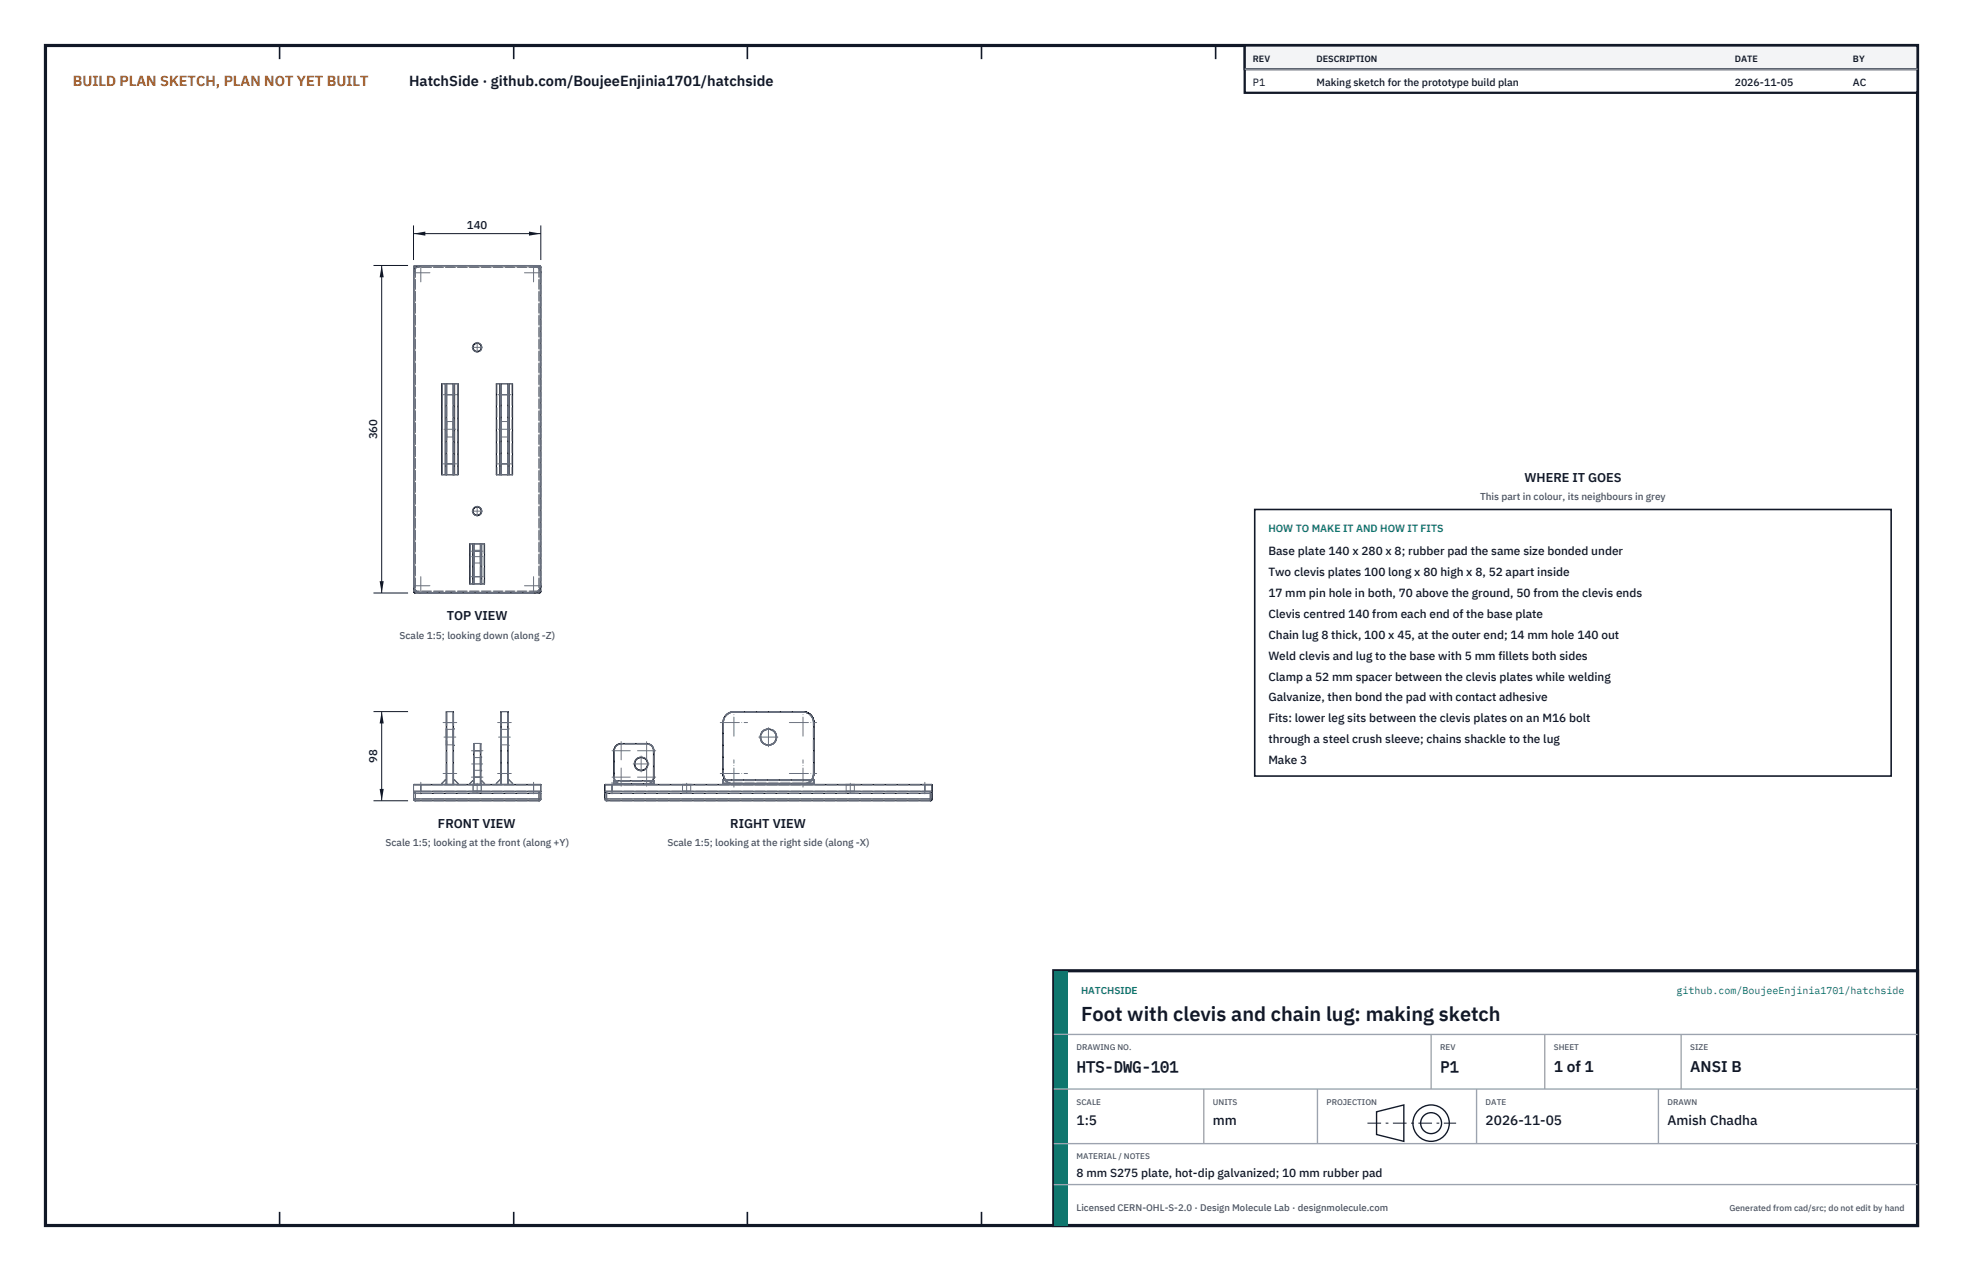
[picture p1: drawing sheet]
<svg xmlns="http://www.w3.org/2000/svg" width="432mm" height="279mm" viewBox="0 0 432 279" stroke-linecap="round" stroke-linejoin="round" font-family="sans-serif">
<path d="M10 10h411.8v259.4h-411.8z" fill="none" stroke="#111827" stroke-width=".7" stroke-linecap="butt"/>
<g fill="none" stroke="#111827" stroke-width=".35">
<path d="M61.5 10v3M113 10v3M164.4 10v3M215.9 10v3M267.4 10v3M318.9 10v3M370.3 10v3M61.5 266.4v3M113 266.4v3M164.4 266.4v3M215.9 266.4v3M267.4 266.4v3"/>
<path d="M318.9 266.4v3M370.3 266.4v3"/>
</g>
<g fill="none" stroke="#111727" stroke-width=".22">
<path d="M91 58.8h.4M91 58.8v71.2M91.1 60v68.8M91.4 58.4l-.3 .1-.1 .3M91.4 58.4v.4M91.4 58.8v.1M91.4 58.4h27.2M91.4 58.8h.1M92.6 58.5a1.31 1.31 0 0 0-1.5 1.5M92.6 58.5a1.5 1.5 0 0 0-1.5 1.5M92.6 58.5h24.8M117.4 58.5v-.1a1.36 1.36 0 0 1 1.5 1.6"/>
<path d="M117.4 58.5a1.5 1.5 0 0 1 1.5 1.5M118.4 58.8h.2M118.6 58.4l.2 .1 .2 .3M118.6 58.8h.4M118.6 58.4v.4M118.6 58.8v.1M118.9 60v68.8M119 58.8v71.2M97.2 84.4v20M97.2 84.4h.7M97.9 84.4h.3v20h-.3M97.9 84.4v20"/>
<path d="M98.2 86.8h1.6M98.3 84.4l-.1 .1M98.3 84.4v20M98.3 84.4h1.4M99.7 84.4l.1 .1M99.7 84.4v20M100 84.4h-.2v20h.2M100 84.4h.7M100 84.4v20M100.7 84.4h.1M100.7 84.4v20M109.2 84.4v20"/>
<path d="M109.2 84.4h.7M109.9 84.4h.3v20h-.3M109.9 84.4v20M110.2 86.8h1.6M110.3 84.4l-.1 .1M110.3 84.4v20M110.3 84.4h1.4M111.7 84.4l.1 .1M111.7 84.4v20M112 84.4h-.2v20h.2M112 84.4h.7M112 84.4v20"/>
<path d="M112.7 84.4h.1M112.7 84.4v20M97.2 104.4h.7M98.2 104.3l.1 .1M98.2 102h1.6M98.3 104.4h1.4M99.8 104.3l-.1 .1M100 104.4h.7M100.7 104.4h.1M103.4 119.6v8.8M103.4 119.6h.6M104 119.6h.2v8.8h-.2"/>
<path d="M104 119.6v8.8M104.3 119.6l-.1 .1M104.3 119.6v8.8M104.3 119.6h1.4M105.7 119.6l.1 .1M105.7 119.6v8.8M106 119.6h-.2v8.8h.2M106 119.6h.6M106 119.6v8.8M106.6 119.6h.1M106.6 119.6v8.8M109.2 104.4h.7"/>
<path d="M110.2 104.3l.1 .1M110.2 102h1.6M110.3 104.4h1.4M111.8 104.3l-.1 .1M112 104.4h.7M112.7 104.4h.1M91 130l.1 .2 .3 .2M91 130h.4M91.1 128.8a1.31 1.31 0 0 0 1.5 1.5M91.1 128.8a1.5 1.5 0 0 0 1.5 1.5M91.4 130v.4M91.4 129.8v.2"/>
<path d="M91.4 130.4h27.2M91.4 130h.1M92.6 130.3h24.8M103.4 128.4h.6M104.2 128.3l.1 .1M104.2 121.2h1.6M104.2 126.8h1.6M104.3 128.4h1.4M105.8 128.3l-.1 .1M106 128.4h.6M106.6 128.4h.1M118.4 130h.2"/>
<path d="M118.6 130h.4M118.6 130v.4M118.6 129.8v.2M118.9 128.8a1.31 1.31 0 0 1-1.5 1.5M118.9 128.8a1.5 1.5 0 0 1-1.5 1.5M119 130l-.2 .2-.2 .2M119 130l-.4 .4M98.2 158.8h1.6M98.3 156.4v16l-.1-.1M98.3 156.4l-.1 13.6M98.3 156.4h1.4M99.7 156.4v16z"/>
<path d="M110.2 158.8h1.6M110.3 156.4v16l-.1-.1M110.3 156.4l-.1 13.6M110.3 156.4h1.4M111.7 156.4v16l.1-.1M111.7 156.4l.1 13.6M159 158.8h.1M159 158.8v11.2M159.1 158.8v11.2M161.4 156.4a2.4 2.4 0 0 0-2.4 2.4M161.4 156.5a2.3 2.3 0 0 0-2.3 2.3M161.4 156.4v.1"/>
<path d="M161.4 156.4h15.2M161.4 156.5h15.2M176.6 156.4a2.4 2.4 0 0 1 2.4 2.4M176.6 156.5a2.3 2.3 0 0 1 2.3 2.3M176.6 156.4v.1M178.9 158.8h.1M178.9 158.8v11.2M179 158.8v11.2M91 175.6l.1 .3 .3 .1M91 174.4l.1-.2 .3-.2v.4M91 173.9h28M91 172.5h28"/>
<path d="M91 175.6h.4M91 174.4h.4M91 172.5v1.4M91 174.4v1.2M91.4 175.6v.4M91.4 176h27.2M91.4 175.6h27.2M91.4 174.4h27.2M91.4 174.4v1.2M92.6 172.4v1.6M98.2 170v1.6M98.2 171.6v.7l-.2 .1"/>
<path d="M98.2 171.6l-.3-.1-.7 .7 .1 .2M98.2 170h1.6M99.8 172.3l.1 .1M99.8 171.6l.2-.1 .7 .7-.1 .2M99.8 160.2h.1M99.8 163.8h.1M104.2 172.3l-.2 .1M104.2 171.7l-.2-.1-.6 .6 .1 .2M104.2 170.8h1.6M104.2 165h1.6M104.2 163.5l.1 8.9zM104.3 163.4h1.4"/>
<path d="M105.7 163.4v9l.1-.1M105.7 163.4l.1 7.4M105.8 170.8v.9M105.8 171.7l.1 .7M105.8 171.7l.2-.1 .6 .6-.1 .2M105.8 166.4h.1M105.8 169.4h.1M110.2 170v1.6M110.2 171.6v.7l-.2 .1M110.2 171.6l-.3-.1-.7 .7 .1 .2M110.2 170h1.6M111.8 170v1.6"/>
<path d="M111.8 171.6v.7l.1 .1M111.8 171.6l.2-.1 .7 .7-.1 .2M111.8 160.2h.1M111.8 163.8h.1M117.4 172.4v1.6M118.6 174.4v-.4l.2 .2 .2 .2M118.6 175.6h.4M118.6 174.4h.4M118.6 175.6v.4M118.6 174.4v1.2M119 175.6l-.2 .3-.2 .1M119 172.5v1.4"/>
<path d="M119 174.4v1.2M133 175.6l.2 .3 .2 .1M133 174.4l.4-.4v.4M133 173.9h72M133 172.5h72M133 175.6h.4M133 174.4h.4M133 172.5v1.4M133 174.4v1.2M133.4 175.6v.4M133.4 176h71.2M133.4 175.6h71.2"/>
<path d="M133.4 174.4h71.2M133.4 174.4v1.2M134.6 172.4v1.6M135 170.8l.2 .8M135 172.2v.2M135 171.6h.1M135 170.8h.1M135 165h.1M135 165v5.8M135 171.6v.6M135 172.2h8.8M135 171.6h8.8"/>
<path d="M135.1 170.8l.2 .8M135.1 165v5.8M136.6 163.4a1.6 1.6 0 0 0-1.6 1.6M136.6 163.5a1.5 1.5 0 0 0-1.5 1.5M136.6 163.4v.1M136.6 163.4h5.6M136.6 163.5h5.6M142.2 163.4a1.6 1.6 0 0 1 1.6 1.6M142.2 163.5a1.5 1.5 0 0 1 1.5 1.5M142.2 163.4v.1M143.7 170.8h.1M143.7 165h.1"/>
<path d="M143.7 170.8l-.2 .8M143.7 165v5.8M143.8 170.8l-.2 .8M143.8 172.2v.2M143.8 171.6h.1M143.8 165v5.8M143.8 171.6v.6M159 170l.2 .8 .3 .6M159 172.2v.2M159 171.4v.1M159 170h.1M159 171.5v.7"/>
<path d="M159 172.2h20M159 171.4h20M159.1 170l.2 .8 .3 .6M178.9 170h.1M178.9 170l-.1 .8-.3 .6M179 170l-.1 .8-.3 .6M179 172.2v.2M179 171.4v.1M179 171.5v.7M203.4 172.4v1.6M204.6 174.4v-.4l.3 .2 .1 .2M204.6 175.6h.4"/>
<path d="M204.6 174.4h.4M204.6 175.6v.4M204.6 174.4v1.2M205 175.6l-.1 .3-.3 .1M205 172.5v1.4M205 174.4v1.2"/>
<circle cx="105" cy="76.4" r="1.01"/>
<circle cx="105" cy="76.4" r=".91"/>
<circle cx="105" cy="112.4" r="1.01"/>
<circle cx="105" cy="112.4" r=".91"/>
<circle cx="141" cy="167.9" r="1.51"/>
<circle cx="141" cy="167.9" r="1.41"/>
<circle cx="169" cy="162" r="1.81"/>
<circle cx="169" cy="162" r="1.71"/>
</g>
<g fill="none" stroke="#6a7180" stroke-width=".22" stroke-dasharray="2.1 .5">
<path d="M91 58.8v71.2M91 60v68.8M91 58.8l.1-.3 .3-.1M91 60h.1M91.1 60a1.5 1.5 0 0 1 1.5-1.5M91.4 58.8v71.2M91.4 58.9v70.9M91.4 58.8v-.4M91.4 58.8h-.4M92.6 58.4h24.8M92.6 58.5h24.8M92.6 58.4v.1"/>
<path d="M117.4 58.4h-24.8M117.4 58.4a1.6 1.6 0 0 1 1.6 1.6M117.4 58.4v.1M117.4 58.5a1.5 1.5 0 0 1 1.5 1.5M118.4 58.8h-26.9M118.6 58.4h-27.2M118.6 58.8h.4M118.6 58.8v71.2M118.6 58.9v70.9M118.6 58.8v-.4M118.6 58.8h-27.2M118.9 60v68.8"/>
<path d="M119 58.8v71.2M119 60v68.8M119 58.8l-.2-.3-.2-.1M119 60h-.1M97.3 84.4h-.1M97.3 84.4v20M98 84.4h-.7M98 84.4h.2M98 84.4v20M98.2 86.8v-2.3M98.2 96.2v-3.6M98.2 92.6v3.6"/>
<path d="M98.2 84.4v20M98.2 86.8v15.2M98.3 96.1l-.1 .1M98.3 92.7l-.1-.1M98.3 92.7h1.4M98.3 86.8v-2.4M98.3 86.8h-.1M98.3 96.1v-3.4M98.3 92.7v3.4M99.7 84.4h-1.4M99.7 96.1l.1 .1M99.7 96.1h-1.4"/>
<path d="M99.7 92.7l.1-.1M99.7 86.8v-2.4M99.7 86.8h-1.4M99.7 86.8h.1M99.7 96.1v-3.4M99.7 92.7v3.4M99.8 86.8v-2.3M99.8 96.2v-3.6M99.8 92.6v3.6M99.8 84.4v20M99.8 86.8v15.2M99.9 84.4h.7"/>
<path d="M99.9 84.4h-.1M99.9 84.4v20M100.6 84.4h.2M100.6 84.4v20M109.3 84.4h-.1M109.3 84.4v20M110 84.4h-.7M110 84.4h.2M110 84.4v20M110.2 86.8v-2.3M110.2 96.2v-3.6M110.2 92.6v3.6"/>
<path d="M110.2 84.4v20M110.2 86.8v15.2M110.3 96.1l-.1 .1M110.3 92.7l-.1-.1M110.3 92.7h1.4M110.3 86.8v-2.4M110.3 86.8h-.1M110.3 96.1v-3.4M110.3 92.7v3.4M111.7 84.4h-1.4M111.7 96.1l.1 .1M111.7 96.1h-1.4"/>
<path d="M111.7 92.7l.1-.1M111.7 86.8v-2.4M111.7 86.8h-1.4M111.7 86.8h.1M111.7 96.1v-3.4M111.7 92.7v3.4M111.8 86.8v-2.3M111.8 96.2v-3.6M111.8 92.6v3.6M111.8 84.4v20M111.8 86.8v15.2M111.9 84.4h.7"/>
<path d="M111.9 84.4h-.1M111.9 84.4v20M112.6 84.4h.2M112.6 84.4v20M97.3 104.4h-.1M98 104.4h-.7M98 104.4h.2M98.2 102v-15.2M98.2 104.3v-2.3M98.3 102v-15.2M98.3 102h-.1M98.3 104.4v-2.4"/>
<path d="M99.7 104.4h-1.4M99.7 102v-15.2M99.7 102h-1.4M99.7 102h.1M99.7 104.4v-2.4M99.8 102v-15.2M99.8 104.3v-2.3M99.9 104.4h.7M99.9 104.4h-.1M100.6 104.4h.2M103.5 119.6h-.2M103.5 119.6v8.8"/>
<path d="M104 119.6h-.5M104 119.6h.2M104 119.6v8.8M104.2 119.6v8.8M105.7 119.6h-1.4M105.8 119.6v8.8M105.9 119.6h.6M105.9 119.6h-.1M105.9 119.6v8.8M106.5 119.6h.1M106.5 119.6v8.8M109.3 104.4h-.1"/>
<path d="M110 104.4h-.7M110 104.4h.2M110.2 102v-15.2M110.2 104.3v-2.3M110.3 102v-15.2M110.3 102h-.1M110.3 104.4v-2.4M111.7 104.4h-1.4M111.7 102v-15.2M111.7 102h-1.4M111.7 102h.1M111.7 104.4v-2.4"/>
<path d="M111.8 102v-15.2M111.8 104.3v-2.3M111.9 104.4h.7M111.9 104.4h-.1M112.6 104.4h.2M91 128.8v-68.8M91 128.8h.1M91.1 128.8v-68.8M91.4 130v.4M91.4 130h-.4M92.6 130.4a1.6 1.6 0 0 1-1.6-1.6M92.6 130.3a1.5 1.5 0 0 1-1.5-1.5"/>
<path d="M92.6 130.4v-.1M103.5 128.4h-.2M104 128.4h-.5M104 128.4h.2M104.2 121.2v-1.5M104.2 126.8v-5.6M104.2 128.3v-1.5M104.2 123.9v-3M104.2 120.9v3M104.2 120.9v5.9M104.3 123.8l-.1 .1M104.3 121l-.1-.1"/>
<path d="M104.3 121h1.4M104.3 121.2v-1.6M104.3 126.8v-5.6M104.3 121.2h-.1M104.3 126.8h-.1M104.3 128.4v-1.6M104.3 123.8v-2.8M104.3 121v2.8M105.7 128.4h-1.4M105.7 123.8l.1 .1M105.7 123.8h-1.4M105.7 121l.1-.1"/>
<path d="M105.7 121.2h-1.4M105.7 121.2v-1.6M105.7 126.8v-5.6M105.7 126.8h-1.4M105.7 121.2h.1M105.7 126.8h.1M105.7 128.4v-1.6M105.7 123.8v-2.8M105.7 121v2.8M105.8 121.2v-1.5M105.8 126.8v-5.6M105.8 128.3v-1.5"/>
<path d="M105.8 123.9v-3M105.8 120.9v3M105.8 120.9v5.9M105.9 128.4h.6M105.9 128.4h-.1M106.5 128.4h.1M117.4 130.4h-24.8M117.4 130.3h-24.8M117.4 130.4v-.1M118.4 130h-26.9M118.6 130.4h-27.2M118.6 130h.4"/>
<path d="M118.6 130h-27.2M118.6 130v.4M118.9 128.8a1.5 1.5 0 0 1-1.5 1.5M119 128.8h-.1M98.2 158.8v-2.3M98.3 156.4l-.1 .1M98.3 158.8h-.1M98.3 158.8v-2.4M99.7 156.4h-1.4M99.7 158.8h-1.4M99.7 158.8h.1M99.7 158.8v-2.4"/>
<path d="M99.8 158.8v-2.3M110.2 158.8v-2.3M110.3 156.4l-.1 .1M110.3 158.8h-.1M110.3 158.8v-2.4M111.7 156.4h-1.4M111.7 158.8h-1.4M111.7 158.8h.1M111.7 158.8v-2.4M111.8 158.8v-2.3M159 158.8v11.2M159 158.8h.1"/>
<path d="M159.1 158.8v11.2M161.4 156.4a2.4 2.4 0 0 0-2.4 2.4M161.4 156.5a2.3 2.3 0 0 0-2.3 2.3M161.4 156.4v.1M176.6 156.4h-15.2M176.6 156.5h-15.2M176.6 156.4v.1M178.9 158.8a2.3 2.3 0 0 0-2.3-2.3M179 158.8h-.1M91 175.6v-1.2M91 173.9v-1.4M91 173.9l.1 .1"/>
<path d="M91 172.5l.1-.1M91 175.6h.4M91 174.4h.4M91 173.9h1.6M91 172.5h1.6M91.1 174h1.5M91.1 172.4h1.5M91.4 176l-.3-.1-.1-.3M91.4 174l-.4 .4M91.4 175.6v-1.2M91.4 176v-.4M91.4 174v.4"/>
<path d="M92.6 174h24.8M92.6 172.4h24.8M92.6 173.9h24.8M92.6 172.5h24.8M92.6 173.9v-1.4M92.6 173.9v.1M92.6 172.5v-.1M97.2 172.2l.7-.7M97.3 172.4l-.1-.2M97.9 171.5l.3 .1M98 172.4h-.7M98 172.4l.2-.1"/>
<path d="M98.2 170v-11.2M98.2 172.3v-2.3M98.2 171.6v.7M98.2 162v-1.8M98.2 160.2v3.6M98.2 163.8v-1.8M98.3 172.4l-.1-.1M98.3 160.3l-.1-.1M98.3 163.7l-.1 .1M98.3 163.7h1.4M98.3 160.3h1.4M98.3 170v-11.2"/>
<path d="M98.3 172.4v-2.4M98.3 170h-.1M98.3 162v-1.7M98.3 160.3v3.4M98.3 163.7v-1.7M99.7 172.4h-1.4M99.7 160.3l.1-.1M99.7 163.7l.1 .1M99.7 170h-1.4M99.7 170v-11.2M99.7 172.4v-2.4M99.7 170h.1"/>
<path d="M99.7 162v-1.7M99.7 160.3v3.4M99.7 163.7v-1.7M99.8 170v-11.2M99.8 172.3v-2.3M99.8 162v-1.8M99.8 160.2v3.6M99.8 163.8v-1.8M99.8 171.6v.7M99.9 172.4h.7M99.9 172.4l-.1-.1M100 171.5l-.2 .1"/>
<path d="M100.6 172.4l.1-.2M100.7 172.2l-.7-.7M103.4 172.2l.6-.6M103.5 172.4l-.1-.2M104 171.6l.2 .1M104 174h2M104 172.4h2M104 172.4h-.5M104 172.4l.2-.1M104.1 173.9l-.1 .1M104.1 172.5l-.1-.1M104.1 173.9v-1.4"/>
<path d="M104.1 173.9h1.8M104.1 172.5h1.8M104.2 170.8v-5.8M104.2 172.3v-1.5M104.2 165v-1.5M104.2 167.9v-1.5M104.2 166.4v3M104.2 169.4v-1.5M104.2 171.7v.6M104.3 172.4l-.1-.1M104.3 163.4l-.1 .1M104.3 166.5l-.1-.1"/>
<path d="M104.3 169.3l-.1 .1M104.3 169.3h1.4M104.3 166.5h1.4M104.3 170.8v-5.8M104.3 172.4v-1.6M104.3 170.8h-.1M104.3 165h-.1M104.3 165v-1.6M104.3 167.9v-1.4M104.3 166.5v2.8M104.3 169.3v-1.4M105.7 172.4h-1.4"/>
<path d="M105.7 163.4h-1.4M105.7 163.4l.1 .1M105.7 166.5l.1-.1M105.7 169.3l.1 .1M105.7 170.8h-1.4M105.7 170.8v-5.8M105.7 165h-1.4M105.7 172.4v-1.6M105.7 170.8h.1M105.7 165h.1M105.7 165v-1.6M105.7 167.9v-1.4"/>
<path d="M105.7 166.5v2.8M105.7 169.3v-1.4M105.8 170.8v-5.8M105.8 172.3v-1.5M105.8 165v-1.5M105.8 171.7v.6M105.8 167.9v-1.5M105.8 166.4v3M105.8 169.4v-1.5M105.9 173.9l.1 .1M105.9 172.5l.1-.1M105.9 172.5v1.4"/>
<path d="M105.9 173.9h-1.8M105.9 172.5h-1.8M105.9 172.4h.6M105.9 172.4l-.1-.1M106 174h-2M106 172.4h-2M106 171.6l-.2 .1M106.5 172.4l.1-.2M106.6 172.2l-.6-.6M109.2 172.2l.7-.7M109.3 172.4l-.1-.2M109.9 171.5l.3 .1"/>
<path d="M110 172.4h-.7M110 172.4l.2-.1M110.2 170v-11.2M110.2 172.3v-2.3M110.2 171.6v.7M110.2 162v-1.8M110.2 160.2v3.6M110.2 163.8v-1.8M110.3 172.4l-.1-.1M110.3 160.3l-.1-.1M110.3 163.7l-.1 .1M110.3 163.7h1.4"/>
<path d="M110.3 160.3h1.4M110.3 170v-11.2M110.3 172.4v-2.4M110.3 170h-.1M110.3 162v-1.7M110.3 160.3v3.4M110.3 163.7v-1.7M111.7 172.4h-1.4M111.7 160.3l.1-.1M111.7 163.7l.1 .1M111.7 170h-1.4M111.7 170v-11.2"/>
<path d="M111.7 172.4v-2.4M111.7 170h.1M111.7 162v-1.7M111.7 160.3v3.4M111.7 163.7v-1.7M111.8 170v-11.2M111.8 172.3v-2.3M111.8 171.6v.7M111.8 162v-1.8M111.8 160.2v3.6M111.8 163.8v-1.8M111.9 172.4h.7"/>
<path d="M111.9 172.4l-.1-.1M112 171.5l-.2 .1M112.6 172.4l.1-.2M112.7 172.2l-.7-.7M117.4 174h1.5M117.4 172.4h1.5M117.4 173.9h1.6M117.4 172.5h1.6M117.4 173.9v-1.4M117.4 173.9v.1M117.4 172.5v-.1M118.6 176l.2-.1 .2-.3"/>
<path d="M118.6 174l.2 .2 .2 .2M118.6 176h-27.2M118.6 174h-27.2M118.6 175.6v-1.2M118.6 176v-.4M118.6 174v.4M118.6 175.6h-27.2M118.6 174.4h-27.2M119 175.6v-1.2M119 173.9v-1.4M119 175.6h-.4M119 174.4h-.4"/>
<path d="M133 174.4h.4M133 173.9h1.6M133 172.5h1.6M133.1 174h1.5M133.1 172.4h1.5M133.4 176l-.2-.1-.2-.3M133.4 176v-.4M133.4 174.4v-.4M133.4 175.6v-1.2M133.4 175.6h-.4M134.6 174h68.8M134.6 172.4h68.8"/>
<path d="M134.6 173.9v.1M134.6 173.9h68.8M134.6 172.5v-.1M134.6 172.5h68.8M134.6 173.9v-1.4M135 170.8a1.6 1.6 0 0 0 1.6 1.6M135 172.4v-.1M135 171.7v.6M135 171.6v.1M135 172.4v-.2M135 172.2v-.6M135 171.6h.1"/>
<path d="M135 170.8h.1M135 165h.1M135.1 170.8a1.5 1.5 0 0 0 1.5 1.5M135.1 165v5.8M135.2 171.6l.8 .7 .6 .1M135.3 171.6a1.5 1.5 0 0 0 1.3 .7M136.6 172.4h5.6M136.6 172.3h5.6M136.6 163.5a1.5 1.5 0 0 0-1.5 1.5M136.6 172.4v-.1M136.6 163.4v.1M142.2 172.4l1-.3 .4-.5"/>
<path d="M142.2 163.4h-5.6M142.2 172.4v-.1M142.2 172.3a1.5 1.5 0 0 0 1.3-.7M142.2 172.3a1.5 1.5 0 0 0 1.5-1.5M142.2 163.5h-5.6M142.2 163.4v.1M143.6 171.6h-8.4M143.7 170.8v-5.8M143.7 165a1.5 1.5 0 0 0-1.5-1.5M143.8 165a1.6 1.6 0 0 0-1.6-1.6M143.8 172.4h-8.8M143.8 172.4v-.1"/>
<path d="M143.8 171.7v.6M143.8 171.6v.1M143.8 172.4v-.2M143.8 172.2v-.6M143.8 171.6h.1M143.8 170.8h-.1M143.8 165h-.1M143.8 172.3h-8.8M143.8 171.7h-8.8M143.8 172.2h-8.8M143.8 171.6h-8.8M150 174h2"/>
<path d="M150 172.4h2M150.1 173.9l-.1 .1M150.1 172.5l-.1-.1M150.1 172.5v1.4M150.1 173.9h1.8M150.1 172.5h1.8M151 174h-1M151 172.4h-1M151 173.9h-.9M151 172.5h-.9M151.9 173.9l.1 .1M151.9 172.5l.1-.1"/>
<path d="M151.9 172.5v1.4M151.9 173.9h-.9M151.9 172.5h-.9M152 174h-1M152 172.4h-1M159 172.4v-.1M159 172.4v-.2M159 171.6v.7M159 172.2v-.7M159 171.5v-.1M159 171.4v.2M159 170h.1"/>
<path d="M159.1 170a2.3 2.3 0 0 0 2.3 2.3M159.5 171.4a2.4 2.4 0 0 0 1.9 1M159.6 171.4l1 .8 .8 .1M161.4 172.4h15.2M161.4 172.3h15.2M161.4 172.4v-.1M176.6 172.4a2.4 2.4 0 0 0 2-1M176.6 172.4a2.4 2.4 0 0 0 2.4-2.4M176.6 172.4v-.1M176.6 172.3l.9-.1 1-.8M176.6 172.3a2.3 2.3 0 0 0 2.3-2.3M178.9 170v-11.2"/>
<path d="M179 170v-11.2M179 172.4h-20M179 172.4v-.1M179 172.4v-.2M179 171.6v.7M179 172.2v-.7M179 171.5v-.1M179 171.4v.2M179 171.4h-20M179 170h-.1M179 172.3h-20M179 172.2h-20"/>
<path d="M179 171.6h-20M179 171.5h-20M186 174h2M186 172.4h2M186.1 173.9l-.1 .1M186.1 172.5l-.1-.1M186.1 172.5v1.4M186.1 173.9h1.8M186.1 172.5h1.8M187 174h-1M187 172.4h-1M187 173.9h-.9"/>
<path d="M187 172.5h-.9M187.9 173.9l.1 .1M187.9 172.5l.1-.1M187.9 172.5v1.4M187.9 173.9h-.9M187.9 172.5h-.9M188 174h-1M188 172.4h-1M203.4 174h1.5M203.4 172.4h1.5M203.4 173.9h1.6M203.4 172.5h1.6"/>
<path d="M203.4 173.9v-1.4M203.4 173.9v.1M203.4 172.5v-.1M204.6 174h-71.2M204.6 176h-71.2M204.6 175.6v-1.2M204.6 175.6h.4M204.6 174.4h.4M204.6 176v-.4M204.6 175.6h-71.2M204.6 174v.4M204.6 174.4h-71.2"/>
<circle cx="105" cy="76.4" r="1.01"/>
<circle cx="105" cy="112.4" r="1.01"/>
<circle cx="141" cy="167.9" r="1.51"/>
<circle cx="169" cy="162" r="1.81"/>
<circle cx="169" cy="162" r="1.71"/>
</g>
<g fill="none" stroke="#6a7180" stroke-width=".22" stroke-dasharray="4.2 .5 0 .5">
<path d="M91 60h3.6M115.4 60h3.6M92.6 62v-3.6M103.8 76.4h2.3M105 77.5v-2.3M117.4 62v-3.6M97.5 86.8h3M97.7 94.4h2.6M109.5 86.8h3M109.7 94.4h2.6M97.5 102h3M103.8 112.4h2.3"/>
<path d="M105 113.5v-2.3M109.5 102h3M91 128.8h3.6M92.6 130.4v-3.6M103.7 126.8h2.5M103.7 121.2h2.5M103.8 122.4h2.4M115.4 128.8h3.6M117.4 130.4v-3.6M97.5 158.8h3M109.5 158.8h3M158.4 158.8h6"/>
<path d="M173.6 158.8h6M92.6 172v2.5M97.5 170h3M97.7 162h2.6M103.7 170.8h2.5M103.7 165h2.5M103.8 167.9h2.4M105 172.2v2.1M109.5 170h3M109.7 162h2.6M117.4 172v2.5M134.6 172v2.5"/>
<path d="M134.6 170.8h4M134.6 165h4M136.6 172.8v-4M136.6 167v-4M139.3 167.9h3.5M140.2 170.8h4M140.2 165h4M141 169.7v-3.5M142.2 172.8v-4M142.2 167v-4M151 172.2v2.1M158.4 170h6"/>
<path d="M161.4 173v-6M161.4 161.8v-5.4M166.9 162h4.3M169 164.2v-4.3M173.6 170h6M176.6 173v-6M176.6 161.8v-5.4M187 172.2v2.1M203.4 172v2.5"/>
</g>
<path d="M91 49.6v7.6M91 51.4h28M119 49.6v7.6" fill="none" stroke="#111827" stroke-width=".22"/>
<path d="M91 51.4l2.6-.5v.9zM116.4 50.9v.9l2.6-.4z" fill="#111827"/>
<path d="M82.2 58.4h7.6M84 58.4v72M82.2 130.4h7.6" fill="none" stroke="#111827" stroke-width=".22"/>
<path d="M84 58.4l-.5 2.6h.9zM83.5 127.8h.9l-.4 2.6z" fill="#111827"/>
<path d="M82.2 156.4h7.6M84 156.4v19.6M82.2 176h7.6" fill="none" stroke="#111827" stroke-width=".22"/>
<path d="M84 156.4l-.5 2.6h.9zM83.5 173.4h.9l-.4 2.6z" fill="#111827"/>
<path d="M276 112h140v58.6h-140z" fill="#fff" stroke="#111827" stroke-width=".35"/>
<path d="M273.8 10h148v10.4h-148z" fill="#fff" stroke="#111827" stroke-width=".5"/>
<path d="M273.8 10h148v5.2h-148z" fill="#f3f4f6" stroke="#111827" stroke-width=".5"/>
<path d="M273.8 15.2h148" fill="none" stroke="#9ca3af" stroke-width=".3"/>
<path d="M231.8 213.4h190v56h-190z" fill="#fff" stroke="#111827" stroke-width=".7" stroke-linecap="butt"/>
<path d="M231.8 213.4h3v56h-3z" fill="#0f766e"/>
<path d="M231.8 227.4h190M231.8 239.4h190M264.8 239.4v12M289.8 239.4v12M314.8 227.4v12M324.8 239.4v12M339.8 227.4v12M364.8 239.4v12M369.8 227.4v12M231.8 251.4h190M231.8 260.4h190" fill="none" stroke="#9ca3af" stroke-width=".3"/>
<g fill="none" stroke="#111827" stroke-width=".3">
<path d="M302.8 244.4l6-1.5v8l-6-1.5z"/>
<circle cx="314.8" cy="246.9" r="4"/>
<circle cx="314.8" cy="246.9" r="2.3"/>
</g>
<path d="M300.8 246.9h19.5" fill="none" stroke="#111827" stroke-width=".22" stroke-dasharray="3 1 .6 1" stroke-linecap="butt"/>
<text font-size="4.4" fill="#111827" x="237.8" y="224.4">Foot with clevis and chain lug: making sketch</text>
<g font-size="3.4" fill="#111827">
<text x="236.8" y="235.6">HTS-DWG-101</text>
<text x="316.8" y="235.6">P1</text>
<text x="341.8" y="235.6">1 of 1</text>
<text x="371.8" y="235.6">ANSI B</text>
</g>
<text font-size="3.2" fill="#b45309" x="16" y="19">BUILD PLAN SKETCH, PLAN NOT YET BUILT</text>
<text font-size="3.2" fill="#111827" x="90" y="19">HatchSide · github.com/BoujeeEnjinia1701/hatchside</text>
<g font-size="3" fill="#111827">
<text x="236.8" y="247.2">1:5</text>
<text x="266.8" y="247.2">mm</text>
<text x="326.8" y="247.2">2026-11-05</text>
<text x="366.8" y="247.2">Amish Chadha</text>
</g>
<g font-size="2.8" fill="#111827">
<text x="335.3" y="106">WHERE IT GOES</text>
<text x="98.3" y="136.4">TOP VIEW</text>
<text x="96.3" y="182.1">FRONT VIEW</text>
<text x="160.6" y="182.1">RIGHT VIEW</text>
</g>
<g font-size="2.6" fill="#111827">
<text x="279" y="122">Base plate 140 x 280 x 8; rubber pad the same size bonded under</text>
<text x="279" y="126.6">Two clevis plates 100 long x 80 high x 8, 52 apart inside</text>
<text x="279" y="131.2">17 mm pin hole in both, 70 above the ground, 50 from the clevis ends</text>
<text x="279" y="135.8">Clevis centred 140 from each end of the base plate</text>
<text x="279" y="140.4">Chain lug 8 thick, 100 x 45, at the outer end; 14 mm hole 140 out</text>
<text x="279" y="145">Weld clevis and lug to the base with 5 mm fillets both sides</text>
<text x="279" y="149.6">Clamp a 52 mm spacer between the clevis plates while welding</text>
<text x="279" y="154.2">Galvanize, then bond the pad with contact adhesive</text>
<text x="279" y="158.8">Fits: lower leg sits between the clevis plates on an M16 bolt</text>
<text x="279" y="163.4">through a steel crush sleeve; chains shackle to the lug</text>
<text x="279" y="168">Make 3</text>
<text x="236.8" y="258.8">8 mm S275 plate, hot-dip galvanized; 10 mm rubber pad</text>
</g>
<g font-size="2.5" fill="#111827">
<text x="102.7" y="50.4">140</text>
<text x="83" y="96.6" transform="rotate(-90 83 96.6)">360</text>
<text x="83" y="167.7" transform="rotate(-90 83 167.7)">98</text>
</g>
<g font-size="2.3" fill="#111827">
<text x="275.6" y="18.8">P1</text>
<text x="289.6" y="18.8">Making sketch for the prototype build plan</text>
<text x="381.6" y="18.8">2026-11-05</text>
<text x="407.6" y="18.8">AC</text>
</g>
<text font-size="2.3" fill="#0f766e" x="279" y="117">HOW TO MAKE IT AND HOW IT FITS</text>
<g font-size="2.2" fill="#4b5563">
<text x="325.6" y="110">This part in colour, its neighbours in grey</text>
<text x="87.9" y="140.4">Scale 1:5; looking down (along -Z)</text>
<text x="84.8" y="186.1">Scale 1:5; looking at the front (along +Y)</text>
<text x="146.8" y="186.1">Scale 1:5; looking at the right side (along -X)</text>
</g>
<g font-size="2.2" fill="#0f766e">
<text x="237.8" y="218.4">HATCHSIDE</text>
<text x="368.8" y="218.4">github.com/BoujeeEnjinia1701/hatchside</text>
</g>
<text font-size="2.1" fill="#4b5563" x="236.8" y="266.2">Licensed CERN-OHL-S-2.0 · Design Molecule Lab · designmolecule.com</text>
<g font-size="2" fill="#111827">
<text x="275.6" y="13.6">REV</text>
<text x="289.6" y="13.6">DESCRIPTION</text>
<text x="381.6" y="13.6">DATE</text>
<text x="407.6" y="13.6">BY</text>
</g>
<text font-size="1.9" fill="#4b5563" x="380.4" y="266.2">Generated from cad/src; do not edit by hand</text>
<g font-size="1.8" fill="#4b5563">
<text x="236.8" y="230.8">DRAWING NO.</text>
<text x="316.8" y="230.8">REV</text>
<text x="341.8" y="230.8">SHEET</text>
<text x="371.8" y="230.8">SIZE</text>
<text x="236.8" y="242.8">SCALE</text>
<text x="266.8" y="242.8">UNITS</text>
<text x="291.8" y="242.8">PROJECTION</text>
<text x="326.8" y="242.8">DATE</text>
<text x="366.8" y="242.8">DRAWN</text>
<text x="236.8" y="254.8">MATERIAL / NOTES</text>
</g>
</svg>
